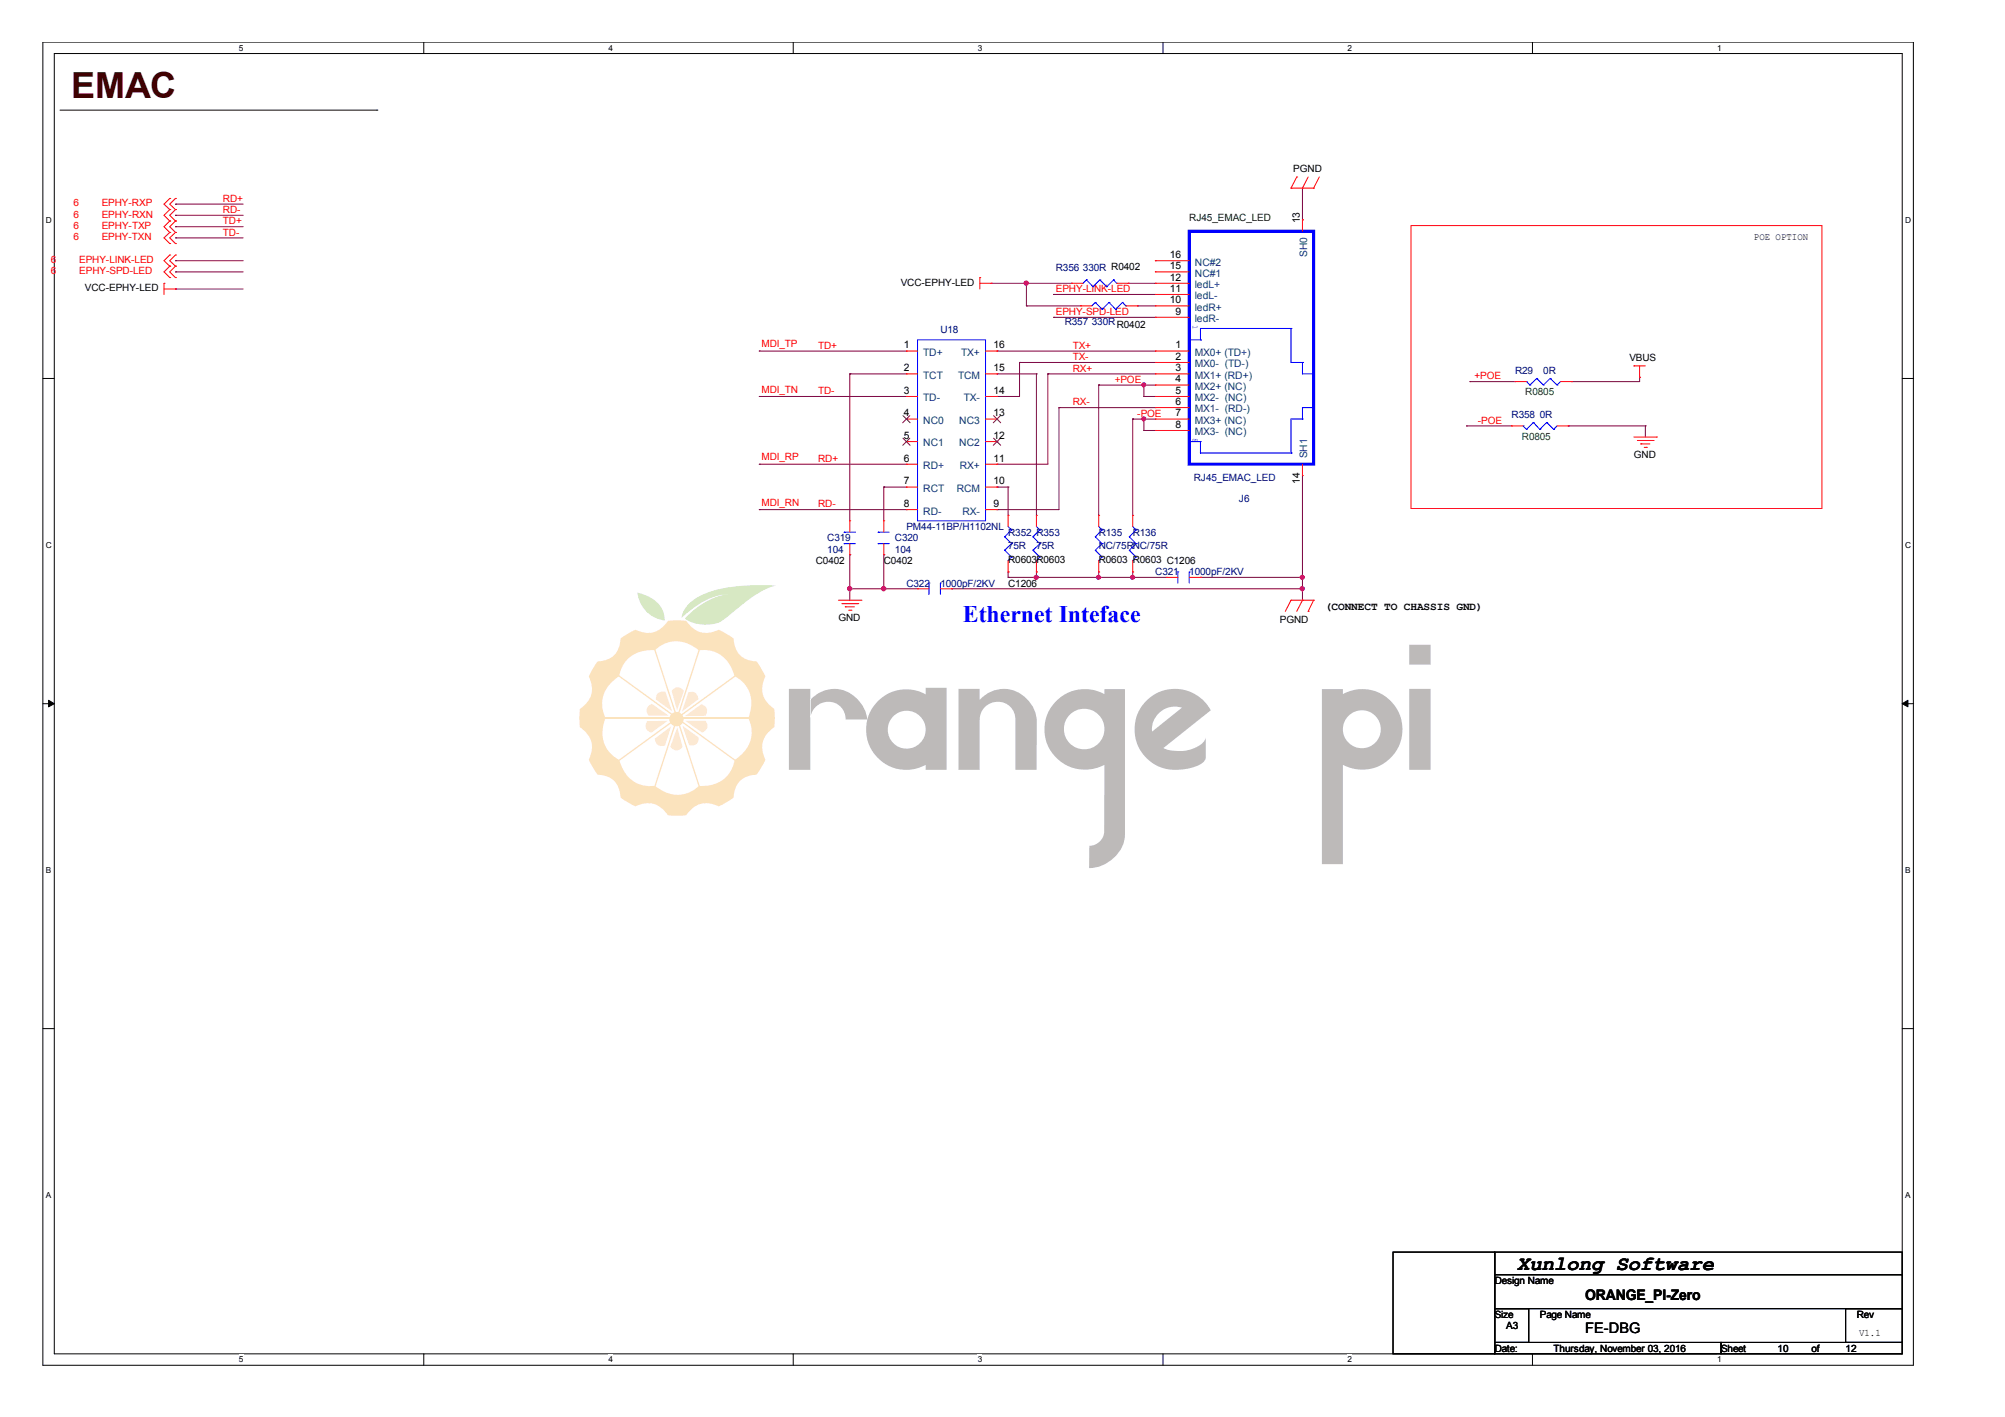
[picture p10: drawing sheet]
<svg xmlns="http://www.w3.org/2000/svg" width="297mm" height="210mm" viewBox="0 0 297 210" stroke-linecap="round" stroke-linejoin="round" font-family="sans-serif">
<path d="M6.3 6.2h277.2v196h-277.1zM8 7.9h273.8v192.6h-273.8z" fill="none" stroke="#000" stroke-width=".15"/>
<g fill="#fff">
<path d="M35.4 6.4h.6v1.4h-.6z"/>
<path d="M35.4 200.7h.6v1.4h-.6z"/>
</g>
<path d="M62.8 6.2v1.7M62.8 200.5v1.7" fill="none" stroke="#000" stroke-width=".15"/>
<g fill="#fff">
<path d="M90.1 6.4h.7v1.4h-.7z"/>
<path d="M90.1 200.7h.7v1.4h-.7z"/>
</g>
<path d="M117.5 6.2v1.7M117.5 200.5v1.7" fill="none" stroke="#000" stroke-width=".15"/>
<g fill="#fff">
<path d="M144.9 6.4h.6v1.4h-.6z"/>
<path d="M144.9 200.7h.6v1.4h-.6z"/>
</g>
<path d="M172.3 6.2v1.7M172.3 200.5v1.7" fill="none" stroke="#000" stroke-width=".15"/>
<g fill="#fff">
<path d="M199.6 6.4h.7v1.4h-.7z"/>
<path d="M199.6 200.7h.7v1.4h-.7z"/>
</g>
<path d="M227 6.2v1.7M227 200.5v1.7" fill="none" stroke="#000" stroke-width=".15"/>
<g fill="#fff">
<path d="M254.4 6.4h.6v1.4h-.6z"/>
<path d="M254.4 200.7h.6v1.4h-.6z"/>
<path d="M6.8 31.9h.8v1.4h-.8z"/>
<path d="M282.2 31.9h.9v1.4h-.9z"/>
<path d="M6.8 80.1h.8v1.4h-.8z"/>
<path d="M282.2 80.1h.9v1.4h-.9z"/>
</g>
<path d="M6.3 56.1h1.7M281.8 56.1h1.7" fill="none" stroke="#000" stroke-width=".15"/>
<g fill="#fff">
<path d="M6.8 128.2h.7v1.4h-.7z"/>
<path d="M282.2 128.2h.8v1.4h-.8z"/>
</g>
<path d="M6.3 104.2h1.7M7.2 103.7l.8 .5-.8 .5zM281.8 104.2h1.7M281.8 104.2l.9-.5v1z" fill="none" stroke="#000" stroke-width=".15"/>
<path d="M7.2 103.7l.8 .5-.8 .5zM281.8 104.2l.9-.5v1z" fill="#000"/>
<g fill="#fff">
<path d="M6.8 176.4h.7v1.4h-.7z"/>
<path d="M282.2 176.4h.8v1.4h-.8z"/>
</g>
<path d="M8.9 16.3h46.9M55.8 16.3h.1M6.3 152.4h1.7M281.8 152.4h1.7" fill="none" stroke="#000" stroke-width=".15"/>
<path d="M209 33.4h60.9v41.9h-60.9z" fill="none" stroke="#f00" stroke-width=".15"/>
<path d="M193 70.5v15M193 85.5h.1" fill="none" stroke="#800040" stroke-width=".15"/>
<circle cx="192.9" cy="85.5" r=".31" fill="#f0f"/>
<circle cx="192.9" cy="85.5" r=".31" fill="none" stroke="#f0f" stroke-width=".15"/>
<path d="M193 32.6h.1M193 27.9v4.7M162.8 85.5h5M162.8 85.5h.1" fill="none" stroke="#800040" stroke-width=".15"/>
<circle cx="167.8" cy="85.5" r=".31" fill="#f0f"/>
<circle cx="167.8" cy="85.5" r=".31" fill="none" stroke="#f0f" stroke-width=".15"/>
<circle cx="162.8" cy="85.5" r=".31" fill="#f0f"/>
<circle cx="162.8" cy="85.5" r=".31" fill="none" stroke="#f0f" stroke-width=".15"/>
<path d="M156.1 43.6h.1M156.1 47h.1M156.1 43.6h15.1M156.1 47h15.1M141 87.2h.1M141 87.2h52M167.8 85.5h5M167.8 85.5h.1M177.8 85.5h.1M177.8 85.5h15.2" fill="none" stroke="#800040" stroke-width=".15"/>
<circle cx="192.9" cy="87.2" r=".32" fill="#f0f"/>
<circle cx="192.9" cy="87.2" r=".32" fill="none" stroke="#f0f" stroke-width=".15"/>
<g fill="none" stroke="#800040" stroke-width=".15">
<path d="M169.5 57h.1M169.5 58.7h.1M169.5 57h1.7M169.5 58.7h1.7M169.5 62.1h.1M169.5 63.8h.1M169.5 62.1h1.7M169.5 63.8h1.7M125.9 87.2h5M125.9 87.2h.1M125.9 87.2v1.7M193 85.5h.1"/>
<path d="M193 85.5v1.7"/>
</g>
<circle cx="130.9" cy="87.2" r=".32" fill="#f0f"/>
<circle cx="130.9" cy="87.2" r=".32" fill="none" stroke="#f0f" stroke-width=".15"/>
<circle cx="125.9" cy="87.2" r=".32" fill="#f0f"/>
<circle cx="125.9" cy="87.2" r=".32" fill="none" stroke="#f0f" stroke-width=".15"/>
<g fill="none" stroke="#800040" stroke-width=".15">
<path d="M147.7 52h.1M147.7 52h23.5M151 53.7h.1M151 53.7h20.2M155.2 55.4h16M155.2 55.4h.1M162.8 57h.1M162.8 57v19.3M169.5 57h.1M169.5 57v1.7M147.7 68.8h.1M147.7 68.8h7.5"/>
<path d="M156.9 60.4h.1M156.9 60.4h14.3M167.8 62.1h.1M167.8 62.1v14.2M169.5 62.1h.1M169.5 62.1v1.7M162.8 84.7h.1M162.8 84.7v.8M167.8 84.7h.1M167.8 84.7v.8"/>
</g>
<circle cx="169.4" cy="62" r=".31" fill="#f0f"/>
<circle cx="169.4" cy="62" r=".31" fill="none" stroke="#f0f" stroke-width=".15"/>
<path d="M147.7 58.7h.1M151 53.7h.1M151 53.7v5h-3.3M155.2 55.4h.1M155.2 55.4v13.4M162.8 57h6.7M162.8 57h.1M112.5 75.5h.1M112.5 75.5h21.8M149.4 84.7h.1M149.4 84.7v.8" fill="none" stroke="#800040" stroke-width=".15"/>
<circle cx="169.4" cy="57" r=".31" fill="#f0f"/>
<circle cx="169.4" cy="57" r=".31" fill="none" stroke="#f0f" stroke-width=".15"/>
<g fill="none" stroke="#800040" stroke-width=".15">
<path d="M112.5 58.7h.1M112.5 52h.1M112.5 58.7h21.8M112.5 52h21.8M125.9 55.4h.1M125.9 55.4h8.4M147.7 55.4h5.8M147.7 55.4h.1M153.5 55.4h.1M153.5 55.4v20.9M112.5 68.8h.1M112.5 68.8h21.8"/>
<path d="M130.9 72.2h.1M130.9 72.2h3.4M147.7 72.2h1.7M147.7 72.2h.1M147.7 75.5h.1M149.4 72.2h.1M149.4 72.2v4.1M156.9 60.4h.1M156.9 60.4v15.1h-9.2M167.8 62.1h1.7M167.8 62.1h.1M149.4 85.5h.1"/>
<path d="M149.4 85.5h13.4M153.5 84.7h.1M153.5 85.5h.1M153.5 84.7v.8M193 87.2h.1M193 87.2v1.7"/>
</g>
<circle cx="153.5" cy="85.5" r=".31" fill="#f0f"/>
<circle cx="153.5" cy="85.5" r=".31" fill="none" stroke="#f0f" stroke-width=".15"/>
<g fill="none" stroke="#800040" stroke-width=".15">
<path d="M26 30.2h.1M26 38.6h.1M26 33.6h.1M26 31.9h.1M26 35.2h.1M26 30.2h10M26 38.6h10M26 33.6h10M26 31.9h10M26 35.2h10M26 40.3h.1M26 42.8h.1"/>
<path d="M26 40.3h10M26 42.8h10M125.9 55.4h.1M125.9 55.4v21.7M146.9 42h5.2M152.1 45.3h8M152.1 42h.1M152.1 45.3h.1M152.1 42v3.3M167.1 42h4.1M167.1 42h.1M168.5 45.3h2.7"/>
<path d="M168.5 45.3h.1M217.8 56.5h6.7M217.8 56.5h.1M232.8 56.5h.1M242.9 55.9h.1M242.9 55.9v.6h-10.1M130.9 72.2h.1M130.9 72.2v4.9M217.3 63.1h6.6M217.3 63.1h.1M232.3 63.1h.1M232.3 63.1h11.5"/>
<path d="M243.8 63.1h.1M243.8 63.1v1.6M125.9 82.2h.1M125.9 82.2v5M130.9 82.2h.1M130.9 87.2h.1M130.9 82.2v5M130.9 87.2h5"/>
</g>
<circle cx="152" cy="41.9" r=".32" fill="#f0f"/>
<circle cx="152" cy="41.9" r=".32" fill="none" stroke="#f0f" stroke-width=".15"/>
<path d="M152.1 42h6.7M158.7 42h.1" fill="none" stroke="#800040" stroke-width=".15"/>
<g fill="none" stroke="#f00" stroke-width=".15">
<path d="M25.1 39.4l-.8 .9 .8 .8M25.1 37.8l-.8 .8 .8 .8M25.1 29.4l-.8 .8 .8 .8M25.1 31l-.8 .9 .8 .8M25.1 32.7l-.8 .9 .8 .8M25.1 34.4l-.8 .8 .8 .9M25.1 39.4h.1M25.1 37.8h.1M25.1 31h.1M25.1 29.4h.1M25.1 32.7h.1M25.1 34.4h.1"/>
<path d="M25.1 36.1h.1M26 39.4l-.9 .9 .9 .8M26 37.8l-.9 .8 .9 .8M26 29.4l-.9 .8 .9 .8M26 31l-.9 .9 .9 .8M26 32.7l-.9 .9 .9 .8M26 34.4l-.9 .8 .9 .9M26 39.4h.1M26 37.8h.1M26 31h.1M26 29.4h.1M26 32.7h.1"/>
<path d="M26 34.4h.1M26 36.1h.1M171.2 38.6h5M171.2 38.6h.1M191.3 27.9h.1M191.3 27.9h3.3M192.1 26.2l-.8 1.7M192.1 26.2h.1M193 27.9h.1M193 32.6h.1M193 32.6v1.7M193.8 26.2l-.8 1.7"/>
<path d="M194.6 27.9h.1M195.5 26.2l-.9 1.7M24.3 42h.1M24.3 42.8h1.7M24.3 42v1.6M25.1 41.1h.1M26 42.8h.1M26 41.1h.1M134.3 52h1.6M134.3 55.4h1.6M134.3 58.7h1.6M134.3 52h.1"/>
<path d="M134.3 55.4h.1M134.3 58.7h.1M145.2 41.1h.1M145.2 42h1.7M145.2 41.1v1.7M146 52h1.7M146 55.4h1.7M146 58.7h1.7M146.9 42h.1M147.7 58.7h.1M147.7 55.4h.1M147.7 52h.1"/>
<path d="M158.7 42h1.7M158.7 42h.1M160.1 45.3h1.7M160.1 45.3h.1M165.4 42h1.7M166.8 45.3h1.7M167.1 42h.1M168.5 45.3h.1M171.2 42h5M171.2 52h5M171.2 55.4h5M171.2 58.7h5"/>
<path d="M171.2 53.7h5M171.2 57h5M171.2 47h5M171.2 45.3h5M171.2 43.6h5M171.2 40.3h5M171.2 52h.1M171.2 53.7h.1M171.2 55.4h.1M171.2 57h.1M171.2 58.7h.1M171.2 47h.1"/>
<path d="M171.2 45.3h.1M171.2 43.6h.1M171.2 42h.1M171.2 40.3h.1M224.5 56.5h1.6M224.5 56.5h.1M231.2 56.5h1.6M232.8 56.5h.1M242.1 54.2h.1M242.1 54.2h1.7M242.9 55.9h.1M242.9 54.2v1.7"/>
<path d="M125.9 77.1h.1M125.9 77.1v1.7M130.9 77.1h.1M130.9 77.1v1.7M134.3 62.1h1.6M134.3 65.4h1.6M134.3 68.8h1.6M134.3 72.2h1.6M134.3 75.5h1.6M134.3 62.1h.1M134.3 65.4h.1M134.3 68.8h.1"/>
<path d="M134.3 72.2h.1M134.3 75.5h.1M146 62.1h1.7M146 65.4h1.7M146 68.8h1.7M146 72.2h1.7M146 75.5h1.7M147.7 75.5h.1M147.7 72.2h.1M147.7 68.8h.1M147.7 65.4h.1M147.7 62.1h.1"/>
<path d="M149.4 76.3h.1M149.4 76.3v1.7M153.5 76.3h.1M153.5 76.3v1.7M162.8 76.3h.1M162.8 76.3v1.7M167.8 76.3h.1M167.8 76.3v1.7M171.2 62.1h5M171.2 60.4h5M171.2 63.8h5M171.2 60.4h.1"/>
<path d="M171.2 62.1h.1M171.2 63.8h.1M193 70.5h.1M193 68.8v1.7M223.9 63.1h1.7M223.9 63.1h.1M230.7 63.1h1.6M232.3 63.1h.1M242.1 64.7h3.3M242.6 65.2h2.3M243.1 65.8h.1M243.1 65.8h1.3"/>
<path d="M243.6 66.3h.3M243.9 66.3h.1M244.9 65.2h.1M245.4 64.7h.1M124.2 88.9h3.4M124.7 89.4h2.4M125.2 89.9h1.4M125.2 89.9h.1M125.7 90.4h.4M125.9 82.2h.1M125.9 80.5v1.7M126.1 90.4h.1"/>
<path d="M127.1 89.4h.1M127.6 88.9h.1M130.9 82.2h.1M130.9 80.5v1.7M135.9 87.2h1.7M135.9 87.2h.1M139.3 87.2h1.7M141 87.2h.1M149.4 84.7h.1M149.4 83v1.7M153.5 84.7h.1M153.5 83v1.7"/>
<path d="M162.8 84.7h.1M162.8 83v1.7M167.8 84.7h.1M167.8 83v1.7M172.8 85.5h.1M172.8 85.5h1.7M176.2 85.5h1.6M177.8 85.5h.1M191.3 88.9h.1M191.3 88.9h3.3M191.3 88.9l-.9 1.7M193 88.9l-.9 1.7"/>
<path d="M193 88.9h.1M193.8 90.6h.1M194.6 88.9h.1M194.6 88.9l-.8 1.7"/>
</g>
<path d="M206.4 185.5h15v15h-15zM221.4 185.5h60.4v3.3h-60.4zM221.4 188.8h60.4v5.1h-60.4zM221.4 193.9h5.1v5h-5.1zM221.4 198.9h33.6v1.6h-33.6zM255 198.9h26.8v1.6h-26.8zM273.4 193.9h8.4v5h-8.4z" fill="none" stroke="#000" stroke-width=".15"/>
<g fill="none" stroke="#00f" stroke-width=".15">
<path d="M135.9 50.3h10.1v26.8h-10.1zM161 41.5l-.6 .5M161 41.5h.1M161 41.5l.9 1M161.9 42.5h.1M162.3 44.8l-.5 .5M162.3 44.8h.1M162.3 44.8l1 1M162.9 41.5l-1 1M162.9 41.5h.1M162.9 41.5l1.1 1M163.3 45.8h.1"/>
<path d="M164 42.5h.1M164.3 44.8l-1 1M164.3 44.8h.1M164.3 44.8l1 1M165 41.5l-1 1M165 41.5h.1M165 41.5l.4 .5M165.3 45.8h.1M165.4 42h.1M166.3 44.8h.1M166.3 44.8l.5 .5M166.3 44.8l-1 1"/>
<path d="M166.8 45.3h.1M176.2 50.3h1.6M177.8 50.3h.1M191.3 48.7h.1M191.3 53.7h.1M191.3 53.7h1.7M191.3 48.7v5M191.3 48.7h-13.5v1.6M193 53.7h.1M193 53.7v1.7h1.6M194.6 55.4h.1M226.1 56.5h.1"/>
<path d="M226.1 56.5l.6 .5M226.7 57h.1M227.7 56.1h.1M227.7 56.1l-1 .9M227.7 56.1l.9 .9M228.6 57h.1M229.7 56.1h.1M229.7 56.1l-1.1 .9M229.7 56.1l1 .9M230.7 57h.1M231.2 56.5l-.5 .5M125.1 78.8h1.6"/>
<path d="M125.1 78.8h.1M130.1 78.8h1.6M130.1 78.8h.1M148.8 79.5h.1M148.8 79.5l1.1 1M149.4 78l.5 .5M149.9 78.5h.1M149.9 78.5l-1.1 1M153 79.5h.1M153 79.5l1.1 1M153.5 78l.6 .5M154.1 78.5h.1"/>
<path d="M154.1 78.5l-1.1 1M162.3 79.5h.1M162.3 79.5l1 1M162.8 78l.5 .5M163.3 78.5h.1M163.3 78.5l-1 1M167.3 79.5h.1M167.3 79.5l1 1M167.8 78l.5 .5M168.3 78.5h.1M168.3 78.5l-1 1M176.2 65.4h1.6"/>
<path d="M177.8 65.4h.1M177.8 67.1h.1M177.8 65.4v1.7M177.8 67.1h13.5M191.3 67.1h.1M193 62.1h-1.7v5M193 60.4h.1M193 62.1h.1M193 60.4v1.7M193 60.4h1.6M194.6 60.4h.1M225.6 63.1h.1"/>
<path d="M225.6 63.1l.5 .5M226.1 63.6h.1M227.2 62.6h.1M227.2 62.6l-1.1 1M227.2 62.6l.9 1M228.1 63.6h.1M229.2 62.6h.1M229.2 62.6l-1.1 1M229.2 62.6l1 1M230.2 63.6h.1M230.7 63.1l-.5 .5M125.1 80.5h1.6"/>
<path d="M125.1 80.5h.1M130.1 80.5h1.6M130.1 80.5h.1M137.6 86.4h.1M137.6 86.4v1.7M139.3 86.4h.1M139.3 86.4v1.7M148.8 81.5h.1M148.8 81.5l1.1 1M149.4 83h.1M149.9 80.5h.1M149.9 82.5h.1"/>
<path d="M149.9 80.5l-1.1 1M149.9 82.5l-.5 .5M153 81.5h.1M153 81.5l1.1 1M153.5 83h.1M154.1 80.5h.1M154.1 82.5h.1M154.1 80.5l-1.1 1M154.1 82.5l-.6 .5M162.3 81.5h.1M162.3 81.5l1 1M162.8 83h.1"/>
<path d="M163.3 80.5h.1M163.3 82.5h.1M163.3 80.5l-1 1M163.3 82.5l-.5 .5M167.3 81.5h.1M167.3 81.5l1 1M167.8 83h.1M168.3 80.5h.1M168.3 82.5h.1M168.3 80.5l-1 1M168.3 82.5l-.5 .5M174.5 84.7h.1"/>
<path d="M174.5 84.7v1.7M176.2 84.7h.1M176.2 84.7v1.7"/>
</g>
<path d="M133.8 61.6l1 1M133.8 64.9l1 1.1M134.8 61.6l-1.1 1M134.8 64.9l-1.1 1.1M147.2 64.9l1.1 1.1M147.2 61.6l1.1 1M148.2 64.9l-1 1.1M148.2 61.6l-1 1" fill="none" stroke="#804000" stroke-width=".15"/>
<path d="M176.2 34.3h18.4v34.5h-18.4z" fill="none" stroke="#00f" stroke-width=".47"/>
<circle cx="192.9" cy="85.5" r=".31" fill="#f0f"/>
<circle cx="192.9" cy="85.5" r=".31" fill="none" stroke="#f0f" stroke-width=".15"/>
<circle cx="167.8" cy="85.5" r=".31" fill="#f0f"/>
<circle cx="167.8" cy="85.5" r=".31" fill="none" stroke="#f0f" stroke-width=".15"/>
<circle cx="162.8" cy="85.5" r=".31" fill="#f0f"/>
<circle cx="162.8" cy="85.5" r=".31" fill="none" stroke="#f0f" stroke-width=".15"/>
<circle cx="192.9" cy="87.2" r=".32" fill="#f0f"/>
<circle cx="192.9" cy="87.2" r=".32" fill="none" stroke="#f0f" stroke-width=".15"/>
<circle cx="130.9" cy="87.2" r=".32" fill="#f0f"/>
<circle cx="130.9" cy="87.2" r=".32" fill="none" stroke="#f0f" stroke-width=".15"/>
<circle cx="125.9" cy="87.2" r=".32" fill="#f0f"/>
<circle cx="125.9" cy="87.2" r=".32" fill="none" stroke="#f0f" stroke-width=".15"/>
<circle cx="169.4" cy="62" r=".31" fill="#f0f"/>
<circle cx="169.4" cy="62" r=".31" fill="none" stroke="#f0f" stroke-width=".15"/>
<circle cx="169.4" cy="57" r=".31" fill="#f0f"/>
<circle cx="169.4" cy="57" r=".31" fill="none" stroke="#f0f" stroke-width=".15"/>
<circle cx="153.5" cy="85.5" r=".31" fill="#f0f"/>
<circle cx="153.5" cy="85.5" r=".31" fill="none" stroke="#f0f" stroke-width=".15"/>
<circle cx="152" cy="41.9" r=".32" fill="#f0f"/>
<circle cx="152" cy="41.9" r=".32" fill="none" stroke="#f0f" stroke-width=".15"/>
<g fill="#7bb537">
<path d="M102.1 89.4a8.7 8.7 0 0 1 4-2 29.6 29.6 0 0 1 8.9-.7 14.6 14.6 0 0 0-5.7 3.4l-.8 .7a5.7 5.7 0 0 1-3 1.7 5.6 5.6 0 0 1-4-.9 11.1 11.1 0 0 1 6.8-3.6 9.7 9.7 0 0 0-6.2 2.5l-1.1 1v-.3a3.7 3.7 0 0 1 1.1-1.8z"/>
<path d="M94.4 87.8a5.2 5.2 0 0 1 3.8 2.6l.2 .5 .1 1a4.7 4.7 0 0 1-4.1-4.1z"/>
</g>
<path d="M88.5 98a3.3 3.3 0 0 0 3.4-3.4l2.2-1.3a3.5 3.5 0 0 0 4.9-1.3h2.7a3.5 3.5 0 0 0 4.8 1.3l2.2 1.3a3.3 3.3 0 0 0 3.4 3.4l1.3 2.2a3.5 3.5 0 0 0 1.3 4.8v2.7a3.5 3.5 0 0 0-1.3 4.8l-1.3 2.2a3.3 3.3 0 0 0-3.4 3.5l-2.2 1.3a3.5 3.5 0 0 0-4.8 1.3h-2.7a3.5 3.5 0 0 0-4.9-1.3l-2.2-1.3a3.3 3.3 0 0 0-3.4-3.5l-1.3-2.2a3.5 3.5 0 0 0-1.3-4.8v-2.7a3.5 3.5 0 0 0 1.3-4.8z" fill="#f4a424"/>
<g fill="#fff">
<path d="M100.3 106.4l8.5-6.2a4.4 4.4 0 0 1 2.4 4.8l-.3 1.4z"/>
<path d="M103.5 96.3a4.4 4.4 0 0 1 4.8 2.5l.5 1.4-8.5 6.2z"/>
<path d="M97.1 96.2a4.4 4.4 0 0 1 5.2-.7l1.2 .8-3.2 10.1-3.3-10.1z"/>
<path d="M92.8 97.8a5 5 0 0 1 4.2-1.5l3.3 10.1-8.6-6.2 .1-.2a4.7 4.7 0 0 1 1-2.2z"/>
<path d="M90.6 101.1l1.1-.9 8.6 6.2h-10.6a4.4 4.4 0 0 1 .9-5.3z"/>
<path d="M89.7 106.4h10.6l-8.6 6.2a4.4 4.4 0 0 1-2.4-4.8z"/>
<path d="M91.8 112.6l8.5-6.2-3.3 10a4.4 4.4 0 0 1-4.7-2.5z"/>
<path d="M100.3 106.4l3.3 10a4.4 4.4 0 0 1-5.3 .8l-1.3-.8z"/>
<path d="M100.3 106.4l8.5 6.2a4.4 4.4 0 0 1-3.8 3.7l-1.4 .1z"/>
<path d="M100.3 106.4h10.5a4.4 4.4 0 0 1-.8 5.2l-1.2 1z"/>
</g>
<g fill="#f4a424">
<path d="M88.6 114.8l23.4-17 .1 .2-23.4 17z"/>
<circle cx="100.2" cy="106.5" r="1.06"/>
</g>
<path d="M85.8 106.4h29" fill="none" stroke="#f4a424" stroke-width=".18"/>
<g fill="#f4a424">
<path d="M104.7 92.6l.2 .1-9 27.5-.2-.1z"/>
<path d="M95.7 92.7l.2-.1 9 27.5-.2 .1z"/>
<path d="M88.7 97.8l23.4 17-.1 .2-23.5-17z"/>
</g>
<g fill="#f5b664">
<path d="M99.5 102.4l.5-.5a1.08 1.08 0 0 1 1.3 .5l-1 2.8z"/>
<path d="M97.5 102.7a1.37 1.37 0 0 1 1.1-.2l1 2.9-2.4-1.8 .1-.6z"/>
<path d="M96 104.7l.6-.4 2.5 1.7h-3l-.3-.5v-.5z"/>
<path d="M95.9 106.8h3l-2.4 1.7-.5-.3a1.08 1.08 0 0 1-.1-1.4z"/>
<path d="M97 109.4l2.4-1.8-.9 2.8-.6 .1a1.08 1.08 0 0 1-.9-1.1z"/>
<path d="M100.3 107.8l.8 2.8-.4 .4a1.08 1.08 0 0 1-1.4-.4z"/>
<path d="M101.1 107.5l2.4 1.8-.1 .6a1.08 1.08 0 0 1-1.3 .5z"/>
<path d="M101.5 106.8h3l.3 .5a1.08 1.08 0 0 1-.8 1.2z"/>
<path d="M101.5 106.1l2.4-1.8 .5 .3a1.08 1.08 0 0 1 .1 1.4z"/>
<path d="M102 102.6l.6-.1a1.08 1.08 0 0 1 .9 1.1l-2.5 1.8z"/>
</g>
<g fill="#231916">
<path d="M142 102h3.1v1.7a4.8 4.8 0 0 1 7.8 .9 4.4 4.4 0 0 1 .7 2.3v7.1h-3.2v-7.4a2.64 2.64 0 0 0-2.6-2.6 2.64 2.64 0 0 0-2.7 2.6v7.4h-3.1z"/>
<path d="M120.1 103.7v2.9a2.62 2.62 0 0 1 2.6-2.6 2.62 2.62 0 0 1 2.6 2.6h3.2a4.9 4.9 0 0 0-7.5-3.7zM116.9 102h3.2v12h-3.2z"/>
<path d="M131.5 108.1a2.81 2.81 0 0 0 5.6 0 2.81 2.81 0 0 0-5.6 0zM130.1 103.9a5.9 5.9 0 0 1 7-1v-1h3.1v12.1h-3.1v-.7a6 6 0 0 1-7.6-1.7 6 6 0 0 1 .6-7.7z"/>
<path d="M157.6 108a3 3 0 0 0 6 0 3 3 0 0 0-6 0zM156.5 103.8a6 6 0 0 1 7.1-1v-.7h3.1v21.5a5.5 5.5 0 0 1-5.4 5l.1-3.3a2.22 2.22 0 0 0 2.2-2.2v-9.8a6 6 0 0 1-7.6-1.7 6 6 0 0 1 .5-7.8z"/>
<path d="M171.7 105.7a3.2 3.2 0 0 0-1 2.7l4.4-3.6a3.4 3.4 0 0 0-3.4 .9zM169.8 103.8a6 6 0 0 1 9.6 1.4l-7 5.6a5.5 5.5 0 0 0 6-.9l.2-.7v3.1a2.5 2.5 0 0 1-2 1.4 6.7 6.7 0 0 1-7.2-1.9 6 6 0 0 1 .4-8z"/>
<path d="M198.9 108a2.85 2.85 0 0 0 5.7 0 2.85 2.85 0 0 0-5.7 0zM195.8 102.1h3.2v.7a6 6 0 0 1 8.8 5.3 6 6 0 0 1-8.8 5.2v14.7h-3.2z"/>
<path d="M208.8 102v12h3.1v-12zM208.8 95.5h3.1v3h-3.1z"/>
</g>
<text font-size="5.3" fill="#400000" x="10.5" y="14.5">EMAC</text>
<text font-size="3.5" fill="#00f" x="142.7" y="92.1">Ethernet Inteface</text>
<text font-size="3" x="224.8" y="188.1">Xunlong Software</text>
<g font-size="2.2">
<text x="234.9" y="197.5">FE-DBG</text>
<text x="234.9" y="192.5">ORANGE_PI-Zero</text>
</g>
<text font-size="1.7" x="196.3" y="90.4">(CONNECT TO CHASSIS GND)</text>
<g font-size="1.5" fill="#f00">
<text x="33" y="29.9">RD+</text>
<text x="10.9" y="32.3">6</text>
<text x="10.9" y="33.9">6</text>
<text x="10.9" y="30.6">6</text>
<text x="10.9" y="35.6">6</text>
<text x="15.1" y="30.6">EPHY-RXP</text>
<text x="15.1" y="32.3">EPHY-RXN</text>
<text x="15.1" y="33.9">EPHY-TXP</text>
<text x="15.1" y="35.6">EPHY-TXN</text>
<text x="33" y="33.2">TD+</text>
<text x="33" y="31.6">RD-</text>
<text x="33" y="34.9">TD-</text>
<text x="7.5" y="40.7">6</text>
<text x="7.5" y="39">6</text>
<text x="11.7" y="40.7">EPHY-SPD-LED</text>
<text x="11.7" y="39">EPHY-LINK-LED</text>
<text x="156.4" y="43.3">EPHY-LINK-LED</text>
<text x="156.4" y="46.7">EPHY-SPD-LED</text>
<text x="112.8" y="51.4">MDI_TP</text>
<text x="121.2" y="51.7">TD+</text>
<text x="158.9" y="53.4">TX-</text>
<text x="158.9" y="51.7">TX+</text>
<text x="112.8" y="58.2">MDI_TN</text>
<text x="121.2" y="58.4">TD-</text>
<text x="158.9" y="55">RX+</text>
<text x="165.1" y="56.7">+POE</text>
<text x="218.4" y="56.2">+POE</text>
<text x="158.9" y="60">RX-</text>
<text x="168.5" y="61.7">-POE</text>
<text x="218.9" y="62.8">-POE</text>
<text x="112.8" y="68.2">MDI_RP</text>
<text x="121.2" y="68.4">RD+</text>
<text x="112.8" y="74.9">MDI_RN</text>
<text x="121.2" y="75.2">RD-</text>
</g>
<g font-size="1.5">
<text x="191.6" y="25.5">PGND</text>
<text x="192.6" y="33.1" transform="rotate(-90 192.6 33.1)">13</text>
<text x="259.8" y="35.5">POE OPTION</text>
<text x="173.3" y="41.6">12</text>
<text x="173.3" y="39.9">15</text>
<text x="173.3" y="38.2">16</text>
<text x="12.6" y="43.2">VCC-EPHY-LED</text>
<text x="133.4" y="42.3">VCC-EPHY-LED</text>
<text x="173.3" y="44.9">10</text>
<text x="173.3" y="43.2">11</text>
<text x="174.2" y="46.6">9</text>
<text x="133.9" y="51.6">1</text>
<text x="147.2" y="51.6">16</text>
<text x="174.2" y="51.6">1</text>
<text x="174.2" y="53.3">2</text>
<text x="241.4" y="53.5">VBUS</text>
<text x="133.9" y="55">2</text>
<text x="133.9" y="58.3">3</text>
<text x="147.2" y="55">15</text>
<text x="147.2" y="58.3">14</text>
<text x="174.2" y="55">3</text>
<text x="174.2" y="56.7">4</text>
<text x="174.2" y="58.3">5</text>
<text x="133.9" y="61.7">4</text>
<text x="133.9" y="65">5</text>
<text x="147.2" y="65">12</text>
<text x="147.2" y="61.7">13</text>
<text x="174.2" y="60">6</text>
<text x="174.2" y="61.7">7</text>
<text x="174.2" y="63.4">8</text>
<text x="133.9" y="68.4">6</text>
<text x="133.9" y="71.8">7</text>
<text x="147.2" y="71.8">10</text>
<text x="147.2" y="68.4">11</text>
<text x="192.6" y="71.6" transform="rotate(-90 192.6 71.6)">14</text>
<text x="242.1" y="67.8">GND</text>
<text x="133.9" y="75.1">8</text>
<text x="147.2" y="75.1">9</text>
<text x="120.9" y="83.5">C0402</text>
<text x="130.9" y="83.5">C0402</text>
<text x="149.4" y="83.4">R0603R0603</text>
<text x="162.8" y="83.4">R0603 R0603 C1206</text>
<text x="149.4" y="86.9">C1206</text>
<text x="124.2" y="91.9">GND</text>
<text x="189.6" y="92.3">PGND</text>
<text x="221.4" y="190.2">Design Name</text>
<text x="221.4" y="195.2">Size</text>
<text x="223.1" y="196.9">A3</text>
<text x="228.1" y="195.2">Page Name</text>
<text x="275.1" y="195.2">Rev</text>
<text x="275.4" y="197.9">V1.1</text>
<text x="221.4" y="200.2">Date:</text>
<text x="230.2" y="200.2">Thursday, November 03, 2016</text>
<text x="255" y="200.2">Sheet</text>
<text x="263.4" y="200.2">10</text>
<text x="268.4" y="200.2">of</text>
<text x="273.4" y="200.2">12</text>
</g>
<text font-size="1.5" fill="#004000" x="176.2" y="32.7">RJ45_EMAC_LED</text>
<g font-size="1.5" fill="#000080">
<text x="156.4" y="40.1">R356</text>
<text x="160.4" y="40.1">330R R0402</text>
<text x="139.3" y="49.3">U18</text>
<text x="157.7" y="48.2">R357</text>
<text x="161.8" y="48.2">330RR0402</text>
<text x="224.5" y="55.4">R29</text>
<text x="228.6" y="55.4">0R</text>
<text x="223.9" y="61.9">R358</text>
<text x="228.1" y="61.9">0R</text>
<text x="176.9" y="71.3">RJ45_EMAC_LED</text>
<text x="183.6" y="74.3">J6</text>
<text x="122.6" y="80.2">C319</text>
<text x="122.6" y="81.9">104</text>
<text x="132.6" y="80.2">C320</text>
<text x="132.6" y="81.9">104</text>
<text x="134.3" y="78.5">PM44-11BP/H1102NL</text>
<text x="149.4" y="79.3">R352 R353</text>
<text x="149.4" y="81.4">75R</text>
<text x="153.5" y="81.4">75R</text>
<text x="162.8" y="79.3">R135</text>
<text x="162.8" y="81.4">NC/75RNC/75R</text>
<text x="167.8" y="79.3">R136</text>
<text x="134.3" y="86.9">C322</text>
<text x="139.3" y="86.9">1000pF/2KV</text>
<text x="171.2" y="85.2">C321</text>
<text x="176.2" y="85.2">1000pF/2KV</text>
</g>
<g font-size="1.5" fill="#004080">
<text x="177" y="41">NC#1</text>
<text x="177" y="39.3">NC#2</text>
<text x="193.7" y="38.1" transform="rotate(-90 193.7 38.1)">SH0</text>
<text x="177" y="47.7">ledR-</text>
<text x="177" y="46">ledR+</text>
<text x="177" y="44.3">ledL-</text>
<text x="177" y="42.7">ledL+</text>
<text x="136.8" y="52.7">TD+</text>
<text x="142.4" y="52.7">TX+</text>
<text x="177" y="52.7">MX0+ (TD+)</text>
<text x="136.8" y="56.1">TCT</text>
<text x="136.8" y="59.5">TD-</text>
<text x="141.9" y="56.1">TCM</text>
<text x="142.8" y="59.5">TX-</text>
<text x="177" y="54.4">MX0- (TD-)</text>
<text x="177" y="56.1">MX1+ (RD+)</text>
<text x="177" y="57.8">MX2+ (NC)</text>
<text x="177" y="59.5">MX2- (NC)</text>
<text x="136.8" y="62.8">NC0</text>
<text x="142.1" y="62.8">NC3</text>
<text x="177" y="61.1">MX1- (RD-)</text>
<text x="177" y="62.8">MX3+ (NC)</text>
<text x="177" y="64.5">MX3- (NC)</text>
<text x="136.8" y="66.1">NC1</text>
<text x="136.8" y="69.5">RD+</text>
<text x="142.1" y="66.1">NC2</text>
<text x="142.2" y="69.5">RX+</text>
<text x="193.7" y="67.9" transform="rotate(-90 193.7 67.9)">SH1</text>
<text x="136.8" y="72.9">RCT</text>
<text x="136.8" y="76.2">RD-</text>
<text x="141.7" y="72.9">RCM</text>
<text x="142.6" y="76.2">RX-</text>
</g>
<g font-size="1.5" fill="#008000">
<text x="226" y="58.6">R0805</text>
<text x="225.5" y="65.1">R0805</text>
</g>
<g font-size="1.2">
<text x="35.4" y="7.5">5</text>
<text x="90.1" y="7.5">4</text>
<text x="144.9" y="7.5">3</text>
<text x="199.6" y="7.5">2</text>
<text x="254.4" y="7.5">1</text>
<text x="6.8" y="33.1">D</text>
<text x="282.2" y="33.1">D</text>
<text x="6.8" y="81.2">C</text>
<text x="282.2" y="81.2">C</text>
<text x="6.8" y="129.4">B</text>
<text x="282.2" y="129.4">B</text>
<text x="6.8" y="177.5">A</text>
<text x="282.2" y="177.5">A</text>
<text x="35.4" y="201.8">5</text>
<text x="90.1" y="201.8">4</text>
<text x="144.9" y="201.8">3</text>
<text x="199.6" y="201.8">2</text>
<text x="254.4" y="201.8">1</text>
</g>
<g font-size="1.1" fill="#00f">
<text x="176.7" y="48.1" transform="rotate(90 176.7 48.1)">1</text>
<text x="176.7" y="64.9" transform="rotate(90 176.7 64.9)">8</text>
</g>
</svg>
